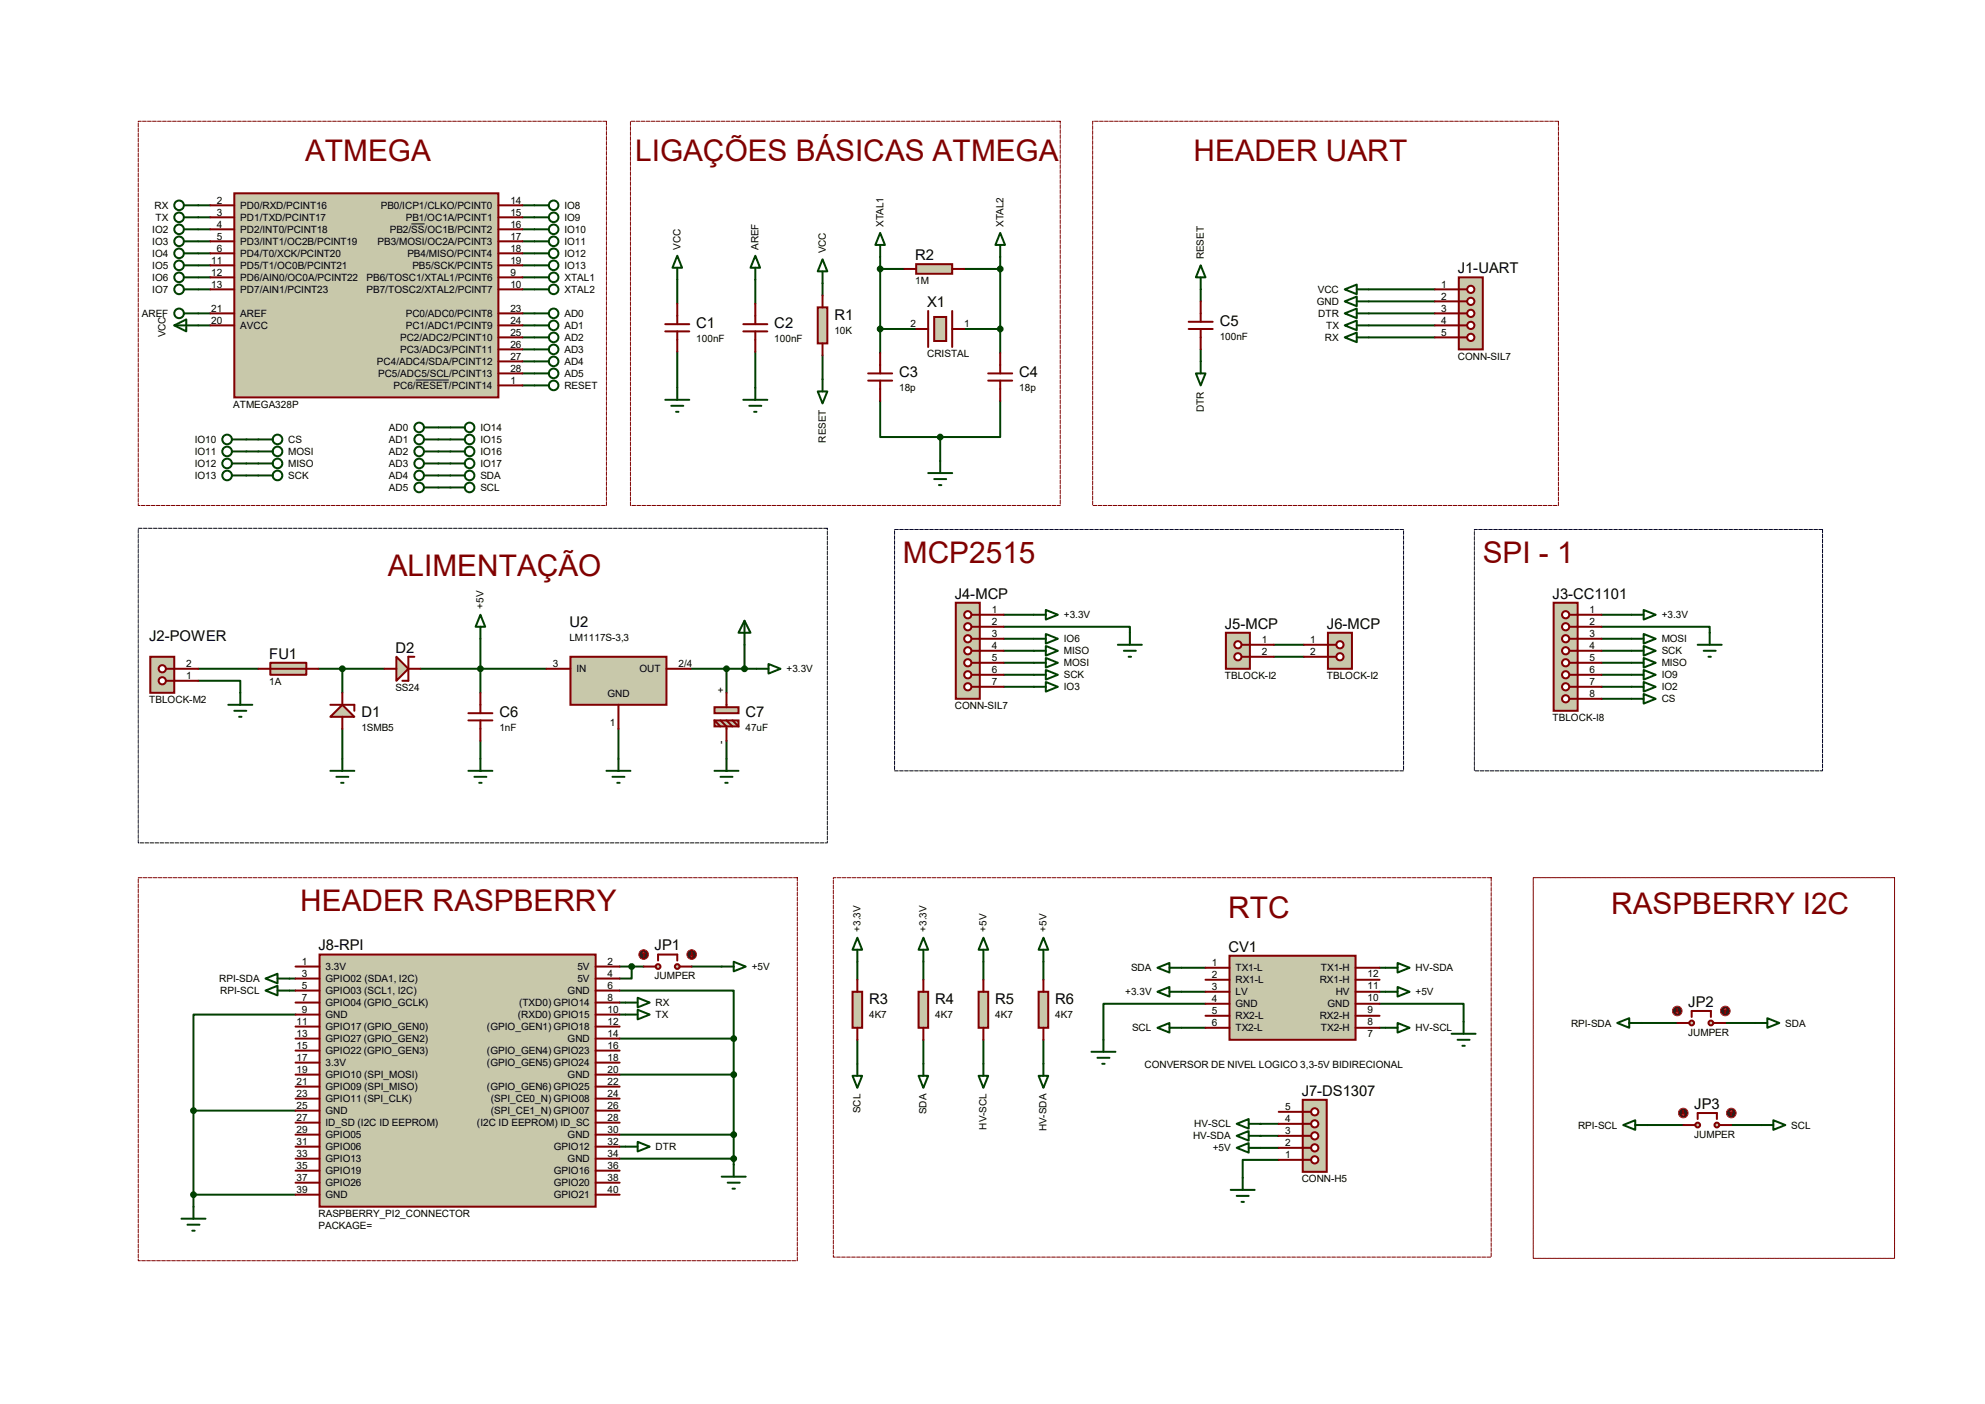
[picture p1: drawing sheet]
<svg xmlns="http://www.w3.org/2000/svg" width="420mm" height="297mm" viewBox="0 0 420 297" stroke-linecap="round" stroke-linejoin="round" font-family="sans-serif">
<g fill="none" stroke="#004000" stroke-width=".42">
<path d="M42 58.7h2.5M42 56.1h2.5M42 53.6h2.5M42 51.1h2.5M42 48.5h2.5M42 43.4h2.5M42 46h2.5M110.5 58.7h2.6M110.5 56.1h2.6M110.5 53.6h2.6M110.5 51.1h2.6M110.5 48.5h2.6"/>
<path d="M110.5 43.4h2.6M110.5 46h2.6M143.3 59.2v5.1M159.8 59.2v5.1M174 59.9v2.6M186.2 54.4v20.3M186.2 56.9h5.1M204 56.9h7.6M211.6 54.4v20.3M42 61.2h2.5M42 68.8h2.5M42 66.3h2.5"/>
<path d="M110.5 61.2h2.6M110.5 68.8h2.6M110.5 71.4h2.6M110.5 66.3h2.6M110.5 73.9h2.6M110.5 76.5h2.6M110.5 79h2.6M143.3 74.4v7.6M159.8 74.4v7.6M174 75.2v5.1M186.2 69.6h7.6M204 69.6h7.6"/>
<path d="M254 61.2v2.6M254 73.9v2.6M289.6 61.2h14M289.6 63.8h14M289.6 68.8h14M289.6 71.4h14M289.6 66.3h14M52.1 93h2.6M52.1 95.5h2.6M52.1 98h2.6M92.8 93h2.5M92.8 95.5h2.5"/>
<path d="M92.8 98h2.5M92.8 90.4h2.5M110.5 81.5h2.6M186.2 84.8v7.7h12.7M198.9 92.5v5M211.6 84.8v7.7h-12.7M52.1 100.6h2.6M92.8 100.6h2.5M92.8 103.1h2.5M101.6 135.1v11.5M157.5 136.4v5.1M212.4 132.6h26.7v1.3"/>
<path d="M212.4 130h6.3M212.4 135.1h6.3M212.4 137.7h6.3M269.5 136.4h6.4M269.5 138.9h6.4M338.9 132.6h22.8v1.3M338.9 130h6.3M338.9 135.1h6.3M338.9 137.7h6.3M42 144h8.8v2.6M42 141.5h12.7M67.4 141.5h13.9"/>
<path d="M72.4 141.5v5.1M72.4 154.2v6.3M88.9 141.5h26.7M101.6 156.7v3.8M130.9 154.2v6.3M146.1 141.5h14M153.7 141.5v5.1M153.7 156.7v3.8M212.4 140.2h6.3M212.4 142.7h6.3M212.4 145.3h6.3M338.9 140.2h6.3"/>
<path d="M338.9 142.7h6.3M338.9 145.3h6.3M338.9 147.8h6.3M61.3 207h1.2M61.3 209.5h1.2M62.5 214.6h-21.6v20.3M131.1 209.5h24.1v10.2M131.1 204.5h5.1M131.1 219.7h24.1M131.1 212.1h1.3M131.1 214.6h1.3M133.6 204.5v2.5h-2.5"/>
<path d="M146.3 204.5h6.4M155.2 219.7v26.7M181.4 203.5v3.8M181.4 220v5M195.4 203.5v3.8M195.4 220v5M208.1 203.5v3.8M208.1 220v5M220.8 203.5v3.8M220.8 220v5M250 209.8h5.1M250 204.7h5.1"/>
<path d="M250 217.4h5.1M255.1 212.3h-21.6v7.7M291.9 212.3h17.8v3.9M291.9 209.8h1.3M291.9 204.7h1.3M291.9 217.4h1.3M347.3 216.4h7.6M365 216.4h6.4M40.9 234.9v20.4M40.9 234.9h21.6M131.1 227.3h24.1M266.7 237.7h3.9"/>
<path d="M348.5 238h7.7M366.3 238h6.4M40.9 252.7h21.6M131.1 245.1h24.1M131.1 242.6h1.3M131.1 240h24.1M266.7 242.8h3.9M266.7 240.3h3.9M270.6 245.4h-7.7v3.8"/>
</g>
<path d="M67.6 201.9h58.4v53.4h-58.4z" fill="#c8c8aa" stroke="#800000" stroke-width=".42"/>
<g fill="none" stroke="#800000" stroke-width=".42">
<path d="M62.5 204.5h5.1M62.5 207h5.1M62.5 209.5h5.1M62.5 212.1h5.1M62.5 214.6h5.1M62.5 217.2h5.1M62.5 219.7h5.1M126 204.5h5.1M126 207h5.1M126 209.5h5.1M126 212.1h5.1M126 214.6h5.1"/>
<path d="M126 217.2h5.1M126 219.7h5.1M62.5 222.2h5.1M62.5 224.8h5.1M62.5 227.3h5.1M62.5 229.9h5.1M62.5 232.4h5.1M62.5 234.9h5.1M62.5 237.5h5.1M126 222.2h5.1M126 224.8h5.1M126 227.3h5.1"/>
<path d="M126 229.9h5.1M126 232.4h5.1M126 234.9h5.1M126 237.5h5.1M62.5 240h5.1M62.5 242.6h5.1M62.5 245.1h5.1M62.5 247.6h5.1M62.5 250.2h5.1M62.5 252.7h5.1M126 240h5.1M126 242.6h5.1"/>
<path d="M126 245.1h5.1M126 247.6h5.1M126 250.2h5.1M126 252.7h5.1"/>
</g>
<path d="M312 112h73.6v51.1h-73.6z" fill="none" stroke="#000040" stroke-width=".21" stroke-dasharray=".8 .3"/>
<path d="M328.7 127.5h5.1v22.9h-5.1z" fill="#c8c8aa" stroke="#800000" stroke-width=".42"/>
<path d="M332 130h1.8" fill="none" stroke="#800000" stroke-width=".42"/>
<circle cx="331.3" cy="130" r=".76" fill="#fff" stroke="#800000" stroke-width=".42"/>
<path d="M332 132.6h1.8" fill="none" stroke="#800000" stroke-width=".42"/>
<circle cx="331.3" cy="132.6" r=".76" fill="#fff" stroke="#800000" stroke-width=".42"/>
<path d="M332 135.1h1.8" fill="none" stroke="#800000" stroke-width=".42"/>
<circle cx="331.3" cy="135.1" r=".76" fill="#fff" stroke="#800000" stroke-width=".42"/>
<path d="M332 137.7h1.8" fill="none" stroke="#800000" stroke-width=".42"/>
<circle cx="331.3" cy="137.7" r=".76" fill="#fff" stroke="#800000" stroke-width=".42"/>
<path d="M332 140.2h1.8" fill="none" stroke="#800000" stroke-width=".42"/>
<circle cx="331.3" cy="140.2" r=".76" fill="#fff" stroke="#800000" stroke-width=".42"/>
<path d="M332 142.7h1.8" fill="none" stroke="#800000" stroke-width=".42"/>
<circle cx="331.3" cy="142.7" r=".76" fill="#fff" stroke="#800000" stroke-width=".42"/>
<path d="M332 145.3h1.8" fill="none" stroke="#800000" stroke-width=".42"/>
<circle cx="331.3" cy="145.3" r=".76" fill="#fff" stroke="#800000" stroke-width=".42"/>
<path d="M332 147.8h1.8" fill="none" stroke="#800000" stroke-width=".42"/>
<circle cx="331.3" cy="147.8" r=".76" fill="#fff" stroke="#800000" stroke-width=".42"/>
<path d="M333.8 130h5.1M333.8 132.6h5.1M333.8 135.1h5.1M333.8 137.7h5.1M333.8 140.2h5.1M333.8 142.7h5.1M333.8 145.3h5.1M333.8 147.8h5.1" fill="none" stroke="#800000" stroke-width=".42"/>
<g fill="none" stroke="#004000" stroke-width=".42">
<path d="M345.2 130h2.6M345.2 135.1h2.6M345.2 137.7h2.6M347.8 129l2.5 1-2.5 1.1zM347.8 134.1l2.5 1-2.5 1zM347.8 136.7l2.5 1-2.5 1zM347.8 139.2l2.5 1-2.5 1zM359.2 136.4h5.1M360.5 137.7h2.5M361.5 138.9h.5M361.7 133.9v2.5M345.2 140.2h2.6"/>
<path d="M345.2 142.7h2.6M345.2 145.3h2.6M345.2 147.8h2.6M347.8 141.7l2.5 1-2.5 1.1zM347.8 144.3l2.5 1-2.5 1zM347.8 146.8l2.5 1-2.5 1z"/>
</g>
<path d="M231.2 25.7h98.5v81.2h-98.5z" fill="none" stroke="#800000" stroke-width=".21" stroke-dasharray=".8 .3"/>
<path d="M308.7 58.7h5v15.2h-5z" fill="#c8c8aa" stroke="#800000" stroke-width=".42"/>
<path d="M308.7 61.2h1.7" fill="none" stroke="#800000" stroke-width=".42"/>
<circle cx="311.2" cy="61.2" r=".76" fill="#fff" stroke="#800000" stroke-width=".42"/>
<path d="M308.7 63.8h1.7" fill="none" stroke="#800000" stroke-width=".42"/>
<circle cx="311.2" cy="63.8" r=".76" fill="#fff" stroke="#800000" stroke-width=".42"/>
<path d="M308.7 66.3h1.7" fill="none" stroke="#800000" stroke-width=".42"/>
<circle cx="311.2" cy="66.3" r=".76" fill="#fff" stroke="#800000" stroke-width=".42"/>
<path d="M308.7 68.8h1.7" fill="none" stroke="#800000" stroke-width=".42"/>
<circle cx="311.2" cy="68.8" r=".76" fill="#fff" stroke="#800000" stroke-width=".42"/>
<path d="M308.7 71.4h1.7" fill="none" stroke="#800000" stroke-width=".42"/>
<circle cx="311.2" cy="71.4" r=".76" fill="#fff" stroke="#800000" stroke-width=".42"/>
<path d="M251.5 69.6h5.1M251.5 68.1h5.1M254 63.8v4.3M254 69.6v4.3M303.6 61.2h5.1M303.6 63.8h5.1M303.6 66.3h5.1M303.6 68.8h5.1M303.6 71.4h5.1" fill="none" stroke="#800000" stroke-width=".42"/>
<path d="M254 56.1l1.1 2.6h-2.1zM254 58.7v2.5M284.5 61.2l2.6-1v2zM284.5 63.8l2.6-1.1v2.1zM284.5 68.8l2.6-1v2zM284.5 71.4l2.6-1v2zM287.1 61.2h2.5M287.1 63.8h2.5M287.1 68.8h2.5M287.1 71.4h2.5" fill="none" stroke="#004000" stroke-width=".42"/>
<path d="M49.6 40.9h55.9v43.2h-55.9z" fill="#c8c8aa" stroke="#800000" stroke-width=".42"/>
<g fill="none" stroke="#800000" stroke-width=".42">
<path d="M44.5 43.4h5.1M44.5 46h5.1M44.5 51.1h5.1M44.5 48.5h5.1M44.5 58.7h5.1M44.5 56.1h5.1M44.5 53.6h5.1M105.5 43.4h5M105.5 46h5M105.5 51.1h5M105.5 48.5h5M105.5 58.7h5"/>
<path d="M105.5 56.1h5M105.5 53.6h5M44.5 61.2h5.1M44.5 68.8h5.1M44.5 66.3h5.1M105.5 61.2h5M105.5 79h5M105.5 76.5h5M105.5 73.9h5M105.5 71.4h5M105.5 68.8h5M105.5 66.3h5"/>
<path d="M105.5 81.5h5"/>
</g>
<path d="M87 47.4h2.8M88 80.4h7" fill="none" stroke="#000" stroke-width=".21"/>
<g fill="none" stroke="#004000" stroke-width=".42">
<path d="M38.9 58.7h3.1M38.9 56.1h3.1M38.9 53.6h3.1M38.9 51.1h3.1M38.9 48.5h3.1M113.1 56.1h3M113.1 53.6h3M113.1 51.1h3M113.1 48.5h3M113.1 43.4h3M113.1 46h3M36.9 68.8l2.5-1.2v2.5z"/>
<path d="M36.9 68.8h5.1M38.9 61.2h3.1M38.9 66.3h3.1M113.1 66.3h3M113.1 68.8h3M113.1 71.4h3M113.1 73.9h3M113.1 76.5h3M113.1 79h3M49.1 93h3M49.1 95.5h3M49.1 98h3"/>
<path d="M54.7 93h3M54.7 95.5h3M54.7 98h3M89.7 93h3.1M89.7 95.5h3.1M89.7 98h3.1M89.7 90.4h3.1M95.3 93h3M95.3 95.5h3M95.3 98h3M95.3 90.4h3M113.1 81.5h3"/>
<path d="M49.1 100.6h3M54.7 100.6h3M89.7 100.6h3.1M89.7 103.1h3.1M95.3 100.6h3M95.3 103.1h3"/>
<circle cx="37.9" cy="51.1" r="1.02"/>
<circle cx="37.9" cy="56.1" r="1.02"/>
<circle cx="37.9" cy="58.7" r="1.02"/>
<circle cx="37.9" cy="53.6" r="1.02"/>
<circle cx="37.9" cy="48.5" r="1.02"/>
<circle cx="117.1" cy="51.1" r="1.02"/>
<circle cx="117.1" cy="46" r="1.02"/>
<circle cx="117.1" cy="48.5" r="1.02"/>
<circle cx="117.1" cy="43.4" r="1.02"/>
<circle cx="117.1" cy="53.6" r="1.02"/>
<circle cx="117.1" cy="56.1" r="1.02"/>
<circle cx="37.9" cy="61.2" r="1.02"/>
<circle cx="37.9" cy="66.3" r="1.02"/>
<circle cx="117.1" cy="73.9" r="1.02"/>
<circle cx="117.1" cy="68.8" r="1.02"/>
<circle cx="117.1" cy="71.4" r="1.02"/>
<circle cx="117.1" cy="66.3" r="1.02"/>
<circle cx="117.1" cy="79" r="1.02"/>
<circle cx="117.1" cy="76.5" r="1.02"/>
<circle cx="48" cy="93" r="1.02"/>
<circle cx="48" cy="98" r="1.02"/>
<circle cx="48" cy="95.5" r="1.02"/>
<circle cx="58.7" cy="95.5" r="1.02"/>
<circle cx="58.7" cy="93" r="1.02"/>
<circle cx="58.7" cy="98" r="1.02"/>
<circle cx="88.7" cy="90.4" r="1.02"/>
<circle cx="88.7" cy="93" r="1.02"/>
<circle cx="88.7" cy="98" r="1.02"/>
<circle cx="88.7" cy="95.5" r="1.02"/>
<circle cx="99.4" cy="90.4" r="1.02"/>
<circle cx="99.4" cy="98" r="1.02"/>
<circle cx="99.4" cy="95.5" r="1.02"/>
<circle cx="99.4" cy="93" r="1.02"/>
<circle cx="117.1" cy="81.5" r="1.02"/>
<circle cx="48" cy="100.6" r="1.02"/>
<circle cx="58.7" cy="100.6" r="1.02"/>
<circle cx="88.7" cy="103.1" r="1.02"/>
<circle cx="88.7" cy="100.6" r="1.02"/>
<circle cx="99.4" cy="100.6" r="1.02"/>
<circle cx="99.4" cy="103.1" r="1.02"/>
</g>
<path d="M29.3 25.7h99v81.2h-99z" fill="none" stroke="#800000" stroke-width=".21" stroke-dasharray=".8 .3"/>
<path d="M173 65h2v7.6h-2z" fill="#c8c8aa" stroke="#800000" stroke-width=".42"/>
<g fill="none" stroke="#800000" stroke-width=".42">
<path d="M140.8 68.6h5M140.8 70.1h5M143.3 64.3v4.3M143.3 70.1v4.3M174 62.5v2.5M174 72.6v2.6M183.7 79h5.1M186.2 74.7v4.3M196.4 65.8v7.6M201.5 65.8v7.6M209.1 79h5.1M211.6 74.7v4.3"/>
<path d="M183.7 80.5h5.1M186.2 80.5v4.3M209.1 80.5h5.1M211.6 80.5v4.3"/>
</g>
<path d="M143.3 54.1l1 2.5h-2zM143.3 56.6v2.6M174 54.9l1 2.5h-2zM174 57.4v2.5M140.8 84.6h5M142 85.9h2.6M143 87.1h.6M143.3 82v2.6M173 82.8h2l-1 2.5zM174 80.3v2.5" fill="none" stroke="#004000" stroke-width=".42"/>
<path d="M197.7 67.1h2.5v5h-2.5z" fill="#c8c8aa" stroke="#800000" stroke-width=".42"/>
<path d="M193.8 69.6h2.6M201.5 69.6h2.5" fill="none" stroke="#800000" stroke-width=".42"/>
<path d="M186.2 49.3l1 2.5h-2zM186.2 51.8v2.6M211.6 49.3l1 2.5h-2zM211.6 51.8v2.6M198.9 97.5v2.6M196.4 100.1h5.1M197.7 101.3h2.5M198.7 102.6h.5" fill="none" stroke="#004000" stroke-width=".42"/>
<g fill="#004000" stroke="#004000" stroke-width=".42">
<circle cx="198.9" cy="92.5" r=".51"/>
<circle cx="211.6" cy="69.6" r=".51"/>
<circle cx="186.2" cy="69.6" r=".51"/>
</g>
<path d="M193.8 55.9h7.7v2h-7.7z" fill="#c8c8aa" stroke="#800000" stroke-width=".42"/>
<path d="M191.3 56.9h2.5M201.5 56.9h2.5M157.3 68.6h5M157.3 70.1h5M159.8 64.3v4.3M159.8 70.1v4.3M139.2 203.2v-1.3h4.1v1.3" fill="none" stroke="#800000" stroke-width=".42"/>
<g fill="#004000" stroke="#004000" stroke-width=".42">
<circle cx="186.2" cy="56.9" r=".51"/>
<circle cx="211.6" cy="56.9" r=".51"/>
</g>
<g fill="none" stroke="#004000" stroke-width=".42">
<path d="M38.9 43.4h3.1M38.9 46h3.1M113.1 58.7h3M159.8 54.1l1 2.5h-2zM159.8 56.6v2.6M113.1 61.2h3M157.3 84.6h5M158.5 85.9h2.6M159.6 87.1h.5M159.8 82v2.6"/>
<circle cx="37.9" cy="43.4" r="1.02"/>
<circle cx="37.9" cy="46" r="1.02"/>
<circle cx="117.1" cy="58.7" r="1.02"/>
<circle cx="117.1" cy="61.2" r="1.02"/>
</g>
<path d="M133.4 25.7h90.9v81.2h-90.9zM29.3 185.7h139.4v81h-139.4z" fill="none" stroke="#800000" stroke-width=".21" stroke-dasharray=".8 .3"/>
<g fill="#c8c8aa" stroke="#800000" stroke-width=".42">
<circle cx="139.2" cy="204.5" r=".51"/>
<circle cx="143.3" cy="204.5" r=".51"/>
</g>
<path d="M136.2 204.5h2.5M143.8 204.5h2.5" fill="none" stroke="#800000" stroke-width=".42"/>
<circle cx="136.2" cy="201.9" r="1.02" fill="#400000" stroke="#f00" stroke-width=".21"/>
<path d="M136.2 201.4l-.3 .3M136.2 201.4l.2 .3M136.2 201.4v1" fill="none" stroke="#f00" stroke-width=".21"/>
<circle cx="146.3" cy="201.9" r="1.02" fill="#400000" stroke="#f00" stroke-width=".21"/>
<path d="M146.1 202.2l.2 .2M146.3 201.4v1M146.6 202.2l-.3 .2" fill="none" stroke="#f00" stroke-width=".21"/>
<circle cx="133.6" cy="204.5" r=".51" fill="#004000" stroke="#004000" stroke-width=".42"/>
<path d="M152.7 204.5h2.5M155.2 203.5l2.6 1-2.6 1z" fill="none" stroke="#004000" stroke-width=".42"/>
<path d="M275.6 232.7h5.1v15.2h-5.1z" fill="#c8c8aa" stroke="#800000" stroke-width=".42"/>
<path d="M275.6 245.4h1.8" fill="none" stroke="#800000" stroke-width=".42"/>
<circle cx="278.2" cy="242.8" r=".76" fill="#fff" stroke="#800000" stroke-width=".42"/>
<path d="M275.6 242.8h1.8" fill="none" stroke="#800000" stroke-width=".42"/>
<circle cx="278.2" cy="240.3" r=".76" fill="#fff" stroke="#800000" stroke-width=".42"/>
<path d="M275.6 240.3h1.8" fill="none" stroke="#800000" stroke-width=".42"/>
<circle cx="278.2" cy="237.7" r=".76" fill="#fff" stroke="#800000" stroke-width=".42"/>
<path d="M275.6 237.7h1.8" fill="none" stroke="#800000" stroke-width=".42"/>
<circle cx="278.2" cy="235.2" r=".76" fill="#fff" stroke="#800000" stroke-width=".42"/>
<path d="M275.6 235.2h1.8" fill="none" stroke="#800000" stroke-width=".42"/>
<circle cx="278.2" cy="245.4" r=".76" fill="#fff" stroke="#800000" stroke-width=".42"/>
<path d="M270.6 237.7h5M270.6 235.2h5M270.6 245.4h5M270.6 242.8h5M270.6 240.3h5" fill="none" stroke="#800000" stroke-width=".42"/>
<path d="M260.4 251.7h5.1M261.7 242.8l2.5-1v2zM261.7 253h2.5M262.7 254.3h.5M262.9 249.2v2.5M264.2 242.8h2.5" fill="none" stroke="#004000" stroke-width=".42"/>
<path d="M260.1 202.2h26.7v17.8h-26.7z" fill="#c8c8aa" stroke="#800000" stroke-width=".42"/>
<path d="M255.1 204.7h5M255.1 207.3h5M255.1 209.8h5M255.1 212.3h5M255.1 214.9h5M255.1 217.4h5M286.8 204.7h5.1M286.8 207.3h5.1M286.8 209.8h5.1M286.8 212.3h5.1M286.8 214.9h5.1M286.8 217.4h5.1" fill="none" stroke="#800000" stroke-width=".42"/>
<g fill="none" stroke="#004000" stroke-width=".42">
<path d="M253 79h2.1l-1.1 2.5zM254 76.5v2.5M284.5 66.3l2.6-1v2zM287.1 66.3h2.5M233.5 220v2.5M244.9 204.7l2.5-1v2zM244.9 217.4l2.5-1v2zM244.9 209.8l2.5-1v2zM247.4 209.8h2.6M247.4 204.7h2.6M247.4 217.4h2.6M293.2 209.8h2.5"/>
<path d="M293.2 204.7h2.5M293.2 217.4h2.5M295.7 208.8l2.5 1-2.5 1zM295.7 203.7l2.5 1-2.5 1zM295.7 216.4l2.5 1-2.5 1zM307.1 218.7h5.1M308.4 220h2.5M309.7 216.2v2.5M230.9 222.5h5.1M232.2 223.8h2.5M233.2 225h.5M261.7 237.7l2.5-1v2.1z"/>
<path d="M264.2 237.7h2.5M309.4 221.2h.5M38.4 257.8h5.1M39.7 259.1h2.5M40.9 255.3v2.5M132.4 242.6h2.5M134.9 241.6l2.6 1-2.6 1zM152.7 248.9h5.1M154 250.2h2.5M155 251.5h.5M155.2 246.4v2.5M261.7 240.3l2.5-1v2z"/>
<path d="M264.2 240.3h2.5M40.7 260.3h.5"/>
</g>
<path d="M176.3 185.7h139.2v80.2h-139.2z" fill="none" stroke="#800000" stroke-width=".21" stroke-dasharray=".8 .3"/>
<g fill="#004000" stroke="#004000" stroke-width=".42">
<circle cx="155.2" cy="227.3" r=".51"/>
<circle cx="155.2" cy="245.1" r=".51"/>
<circle cx="155.2" cy="219.7" r=".51"/>
<circle cx="40.9" cy="252.7" r=".51"/>
</g>
<path d="M180.4 209.8h2v7.6h-2z" fill="#c8c8aa" stroke="#800000" stroke-width=".42"/>
<path d="M181.4 207.3v2.5M181.4 217.4v2.6" fill="none" stroke="#800000" stroke-width=".42"/>
<path d="M194.4 209.8h2v7.6h-2z" fill="#c8c8aa" stroke="#800000" stroke-width=".42"/>
<path d="M195.4 207.3v2.5M195.4 217.4v2.6" fill="none" stroke="#800000" stroke-width=".42"/>
<path d="M207.1 209.8h2v7.6h-2z" fill="#c8c8aa" stroke="#800000" stroke-width=".42"/>
<path d="M208.1 207.3v2.5M208.1 217.4v2.6" fill="none" stroke="#800000" stroke-width=".42"/>
<path d="M219.8 209.8h2v7.6h-2z" fill="#c8c8aa" stroke="#800000" stroke-width=".42"/>
<path d="M220.8 207.3v2.5M220.8 217.4v2.6M357.9 215.1v-1.2h4.1v1.2" fill="none" stroke="#800000" stroke-width=".42"/>
<g fill="none" stroke="#004000" stroke-width=".42">
<path d="M181.4 198.4l1 2.5h-2zM195.4 198.4l1 2.5h-2zM208.1 198.4l1 2.5h-2zM220.8 198.4l1 2.5h-2zM181.4 200.9v2.6M195.4 200.9v2.6M208.1 200.9v2.6M220.8 200.9v2.6M180.4 227.6h2l-1 2.5zM181.4 225v2.6M194.4 227.6h2l-1 2.5zM195.4 225v2.6"/>
<path d="M207.1 227.6h2l-1 2.5zM208.1 225v2.6M219.8 227.6h2l-1 2.5zM220.8 225v2.6"/>
</g>
<g fill="#c8c8aa" stroke="#800000" stroke-width=".42">
<circle cx="362" cy="216.4" r=".51"/>
<circle cx="357.9" cy="216.4" r=".51"/>
</g>
<path d="M354.9 216.4h2.5M362.5 216.4h2.5" fill="none" stroke="#800000" stroke-width=".42"/>
<circle cx="365" cy="213.9" r="1.02" fill="#400000" stroke="#f00" stroke-width=".21"/>
<path d="M365 213.4l.3 .2M365 213.4l-.2 .2M365 213.4v1" fill="none" stroke="#f00" stroke-width=".21"/>
<circle cx="354.9" cy="213.9" r="1.02" fill="#400000" stroke="#f00" stroke-width=".21"/>
<path d="M354.6 214.1l.3 .3M354.9 213.4v1M355.1 214.1l-.2 .3" fill="none" stroke="#f00" stroke-width=".21"/>
<path d="M359.2 236.7v-1.2h4.1v1.2" fill="none" stroke="#800000" stroke-width=".42"/>
<g fill="#c8c8aa" stroke="#800000" stroke-width=".42">
<circle cx="363.3" cy="238" r=".51"/>
<circle cx="359.2" cy="238" r=".51"/>
</g>
<path d="M356.2 238h2.5M363.8 238h2.5" fill="none" stroke="#800000" stroke-width=".42"/>
<circle cx="366.3" cy="235.5" r="1.02" fill="#400000" stroke="#f00" stroke-width=".21"/>
<path d="M366.3 234.9l.3 .3M366.3 234.9l-.2 .3M366.3 234.9v1.1" fill="none" stroke="#f00" stroke-width=".21"/>
<circle cx="356.1" cy="235.5" r="1.02" fill="#400000" stroke="#f00" stroke-width=".21"/>
<path d="M355.9 235.7l.3 .3M356.2 234.9v1.1M356.4 235.7l-.2 .3" fill="none" stroke="#f00" stroke-width=".21"/>
<g fill="none" stroke="#004000" stroke-width=".42">
<path d="M48.3 149.1h5.1M49.6 150.4h2.5M50.6 151.6h.5M50.8 146.6v2.5M56.2 207l2.5-1v2zM56.2 209.5l2.5-1v2.1zM58.7 207h2.6M58.7 209.5h2.6M132.4 212.1h2.5M132.4 214.6h2.5M134.9 211.1l2.6 1-2.6 1zM134.9 213.6l2.6 1-2.6 1z"/>
<path d="M342.2 216.4l2.5-1v2zM344.7 216.4h2.6M371.4 216.4h2.5M373.9 215.4l2.6 1-2.6 1zM343.5 238l2.5-1v2zM346 238h2.5M372.7 238h2.5M375.2 237l2.5 1-2.5 1z"/>
</g>
<path d="M324.4 185.7h76.5v80.5h-76.5z" fill="none" stroke="#800000" stroke-width=".21"/>
<path d="M29.3 111.8h145.7v66.5h-145.7z" fill="none" stroke="#000040" stroke-width=".21" stroke-dasharray=".8 .3"/>
<path d="M31.8 138.9h5.1v7.7h-5.1z" fill="#c8c8aa" stroke="#800000" stroke-width=".42"/>
<path d="M35.1 144h1.8" fill="none" stroke="#800000" stroke-width=".42"/>
<circle cx="34.3" cy="144" r=".76" fill="#fff" stroke="#800000" stroke-width=".42"/>
<path d="M35.1 141.5h1.8" fill="none" stroke="#800000" stroke-width=".42"/>
<circle cx="34.3" cy="141.5" r=".76" fill="#fff" stroke="#800000" stroke-width=".42"/>
<path d="M36.9 144h5.1M36.9 141.5h5.1" fill="none" stroke="#800000" stroke-width=".42"/>
<path d="M101.6 130l1.1 2.6h-2.1zM101.6 132.6v2.5M157.5 131.3l1.3 2.6h-2.5zM157.5 131.3v5.1M160.1 141.5h2.5M162.6 140.5l2.5 1-2.5 1z" fill="none" stroke="#004000" stroke-width=".42"/>
<circle cx="157.5" cy="141.5" r=".51" fill="#004000" stroke="#004000" stroke-width=".42"/>
<path d="M120.7 138.9h20.3v10.2h-20.3z" fill="#c8c8aa" stroke="#800000" stroke-width=".42"/>
<path d="M99.1 152.4h5.1M99.1 150.9h5.1M101.6 146.6v4.3M101.6 152.4v4.3M115.6 141.5h5.1M130.9 149.1v5.1M141 141.5h5.1" fill="none" stroke="#800000" stroke-width=".42"/>
<circle cx="72.4" cy="141.5" r=".51" fill="#004000" stroke="#004000" stroke-width=".42"/>
<path d="M128.3 163.1h5.1M129.6 164.3h2.5M130.6 165.6h.5M130.9 160.5v2.6" fill="none" stroke="#004000" stroke-width=".42"/>
<g fill="#c8c8aa" stroke="#800000" stroke-width=".42">
<path d="M151.2 149.6h5.1v1.3h-5.1z"/>
<path d="M151.2 152.4h5.1v1.3h-5.1z"/>
</g>
<path d="M151.2 152.4l1.2 1.3M152.4 152.4l1.3 1.3v3M153.7 146.6v3M153.7 152.4l1.3 1.3M155 152.4l1.3 1.3" fill="none" stroke="#800000" stroke-width=".42"/>
<path d="M99.1 163.1h5.1M100.4 164.3h2.5M101.4 165.6h.5M101.6 160.5v2.6M151.2 163.1h5.1M152.4 164.3h2.6M153.5 165.6h.5M153.7 160.5v2.6" fill="none" stroke="#004000" stroke-width=".42"/>
<circle cx="153.7" cy="141.5" r=".51" fill="#004000" stroke="#004000" stroke-width=".42"/>
<path d="M69.9 151.6l2.5-2.5 2.6 2.5z" fill="#c8c8aa" stroke="#800000" stroke-width=".42"/>
<path d="M69.9 149.1h5.1v1.3M72.4 146.6v2.5M72.4 151.6v2.6" fill="none" stroke="#800000" stroke-width=".42"/>
<path d="M69.9 163.1h5.1M71.2 164.3h2.5M72.2 165.6h.5M72.4 160.5v2.6" fill="none" stroke="#004000" stroke-width=".42"/>
<path d="M57.2 140.2h7.6v2.5h-7.6z" fill="#c8c8aa" stroke="#800000" stroke-width=".42"/>
<path d="M54.7 141.5h12.7" fill="none" stroke="#800000" stroke-width=".42"/>
<path d="M83.9 138.9l2.5 2.6-2.5 2.5z" fill="#c8c8aa" stroke="#800000" stroke-width=".42"/>
<path d="M87.7 138.9h-1.3v5.1h-1.3M81.3 141.5h2.6M86.4 141.5h2.5" fill="none" stroke="#800000" stroke-width=".42"/>
<g fill="#004000" stroke="#004000" stroke-width=".42">
<circle cx="40.9" cy="235" r=".51"/>
<circle cx="155.2" cy="240" r=".51"/>
</g>
<path d="M189.3 112h107.7v51.1h-107.7z" fill="none" stroke="#000040" stroke-width=".21" stroke-dasharray=".8 .3"/>
<g fill="none" stroke="#004000" stroke-width=".42">
<path d="M218.7 130h2.6M218.7 137.7h2.6M218.7 135.1h2.6M221.3 129l2.5 1-2.5 1.1zM221.3 139.2l2.5 1-2.5 1zM221.3 136.7l2.5 1-2.5 1zM221.3 134.1l2.5 1-2.5 1zM236.5 136.4h5.1M237.8 137.7h2.5M238.8 138.9h.5M239.1 133.9v2.5M218.7 140.2h2.6"/>
<path d="M218.7 142.7h2.6M218.7 145.3h2.6M221.3 141.7l2.5 1-2.5 1.1zM221.3 144.3l2.5 1-2.5 1z"/>
</g>
<path d="M202.2 127.5h5.1v20.3h-5.1z" fill="#c8c8aa" stroke="#800000" stroke-width=".42"/>
<path d="M205.5 130h1.8" fill="none" stroke="#800000" stroke-width=".42"/>
<circle cx="204.8" cy="130" r=".76" fill="#fff" stroke="#800000" stroke-width=".42"/>
<path d="M205.5 132.6h1.8" fill="none" stroke="#800000" stroke-width=".42"/>
<circle cx="204.8" cy="132.6" r=".76" fill="#fff" stroke="#800000" stroke-width=".42"/>
<path d="M205.5 135.1h1.8" fill="none" stroke="#800000" stroke-width=".42"/>
<circle cx="204.8" cy="135.1" r=".76" fill="#fff" stroke="#800000" stroke-width=".42"/>
<path d="M205.5 137.7h1.8" fill="none" stroke="#800000" stroke-width=".42"/>
<circle cx="204.8" cy="137.7" r=".76" fill="#fff" stroke="#800000" stroke-width=".42"/>
<path d="M205.5 140.2h1.8" fill="none" stroke="#800000" stroke-width=".42"/>
<circle cx="204.8" cy="140.2" r=".76" fill="#fff" stroke="#800000" stroke-width=".42"/>
<path d="M205.5 142.7h1.8" fill="none" stroke="#800000" stroke-width=".42"/>
<circle cx="204.8" cy="142.7" r=".76" fill="#fff" stroke="#800000" stroke-width=".42"/>
<path d="M205.5 145.3h1.8" fill="none" stroke="#800000" stroke-width=".42"/>
<circle cx="204.8" cy="145.3" r=".76" fill="#fff" stroke="#800000" stroke-width=".42"/>
<path d="M207.3 130h5.1M207.3 132.6h5.1M207.3 135.1h5.1M207.3 137.7h5.1M207.3 140.2h5.1M207.3 142.7h5.1M207.3 145.3h5.1" fill="none" stroke="#800000" stroke-width=".42"/>
<path d="M259.4 133.9h5.1v7.6h-5.1z" fill="#c8c8aa" stroke="#800000" stroke-width=".42"/>
<path d="M262.7 136.4h1.8" fill="none" stroke="#800000" stroke-width=".42"/>
<circle cx="261.9" cy="136.4" r=".76" fill="#fff" stroke="#800000" stroke-width=".42"/>
<path d="M262.7 138.9h1.8" fill="none" stroke="#800000" stroke-width=".42"/>
<circle cx="261.9" cy="138.9" r=".76" fill="#fff" stroke="#800000" stroke-width=".42"/>
<path d="M264.5 136.4h5M264.5 138.9h5" fill="none" stroke="#800000" stroke-width=".42"/>
<path d="M281 133.9h5v7.6h-5z" fill="#c8c8aa" stroke="#800000" stroke-width=".42"/>
<path d="M281 136.4h1.7" fill="none" stroke="#800000" stroke-width=".42"/>
<circle cx="283.5" cy="136.4" r=".76" fill="#fff" stroke="#800000" stroke-width=".42"/>
<path d="M281 138.9h1.7" fill="none" stroke="#800000" stroke-width=".42"/>
<circle cx="283.5" cy="138.9" r=".76" fill="#fff" stroke="#800000" stroke-width=".42"/>
<path d="M275.9 136.4h5.1M275.9 138.9h5.1" fill="none" stroke="#800000" stroke-width=".42"/>
<circle cx="101.6" cy="141.5" r=".51" fill="#004000" stroke="#004000" stroke-width=".42"/>
<g font-size="6.3" fill="#800000">
<text x="64.6" y="34.2">ATMEGA</text>
<text x="134.4" y="34.2">LIGAÇÕES BÁSICAS ATMEGA</text>
<text x="252.5" y="34.2">HEADER UART</text>
<text x="191.1" y="119">MCP2515</text>
<text x="313.7" y="119">SPI - 1</text>
<text x="82.1" y="121.8">ALIMENTAÇÃO</text>
<text x="63.5" y="192.7">HEADER RASPBERRY</text>
<text x="259.9" y="194.2">RTC</text>
<text x="340.9" y="193.4">RASPBERRY I2C</text>
</g>
<g font-size="3.1">
<text x="193.6" y="55">R2</text>
<text x="308.4" y="57.8">J1-UART</text>
<text x="196.2" y="64.9">X1</text>
<text x="147.3" y="69.4">C1</text>
<text x="163.8" y="69.4">C2</text>
<text x="176.5" y="67.6">R1</text>
<text x="258.1" y="68.9">C5</text>
<text x="190.2" y="79.8">C3</text>
<text x="215.6" y="79.8">C4</text>
<text x="202" y="126.6">J4-MCP</text>
<text x="328.5" y="126.6">J3-CC1101</text>
<text x="31.6" y="135.5">J2-POWER</text>
<text x="120.5" y="132.7">U2</text>
<text x="259.2" y="133">J5-MCP</text>
<text x="280.8" y="133">J6-MCP</text>
<text x="57" y="139.3">FU1</text>
<text x="83.7" y="138">D2</text>
<text x="76.5" y="151.7">D1</text>
<text x="105.7" y="151.7">C6</text>
<text x="157.7" y="151.7">C7</text>
<text x="67.4" y="201">J8-RPI</text>
<text x="138.5" y="201">JP1</text>
<text x="259.9" y="201.3">CV1</text>
<text x="183.9" y="212.4">R3</text>
<text x="197.9" y="212.4">R4</text>
<text x="210.6" y="212.4">R5</text>
<text x="223.3" y="212.4">R6</text>
<text x="357.2" y="213">JP2</text>
<text x="275.4" y="231.8">J7-DS1307</text>
<text x="358.5" y="234.6">JP3</text>
</g>
<g font-size="2.1">
<text x="32.7" y="44.2">RX</text>
<text x="32.9" y="46.7">TX</text>
<text x="45.8" y="45.6">3</text>
<text x="45.8" y="43.1">2</text>
<text x="50.8" y="46.7">PD1/TXD/PCINT17</text>
<text x="50.8" y="44.2">PD0/RXD/PCINT16</text>
<text x="80.6" y="44.2">PB0/ICP1/CLKO/PCINT0</text>
<text x="85.9" y="46.7">PB1/OC1A/PCINT1</text>
<text x="108" y="43.1">14</text>
<text x="108" y="45.6">15</text>
<text x="119.4" y="44.2">IO8</text>
<text x="119.4" y="46.7">IO9</text>
<text x="32.2" y="51.8">IO3</text>
<text x="32.2" y="49.3">IO2</text>
<text x="45.8" y="53.2">6</text>
<text x="45.8" y="50.7">5</text>
<text x="45.8" y="48.1">4</text>
<text x="50.8" y="51.8">PD3/INT1/OC2B/PCINT19</text>
<text x="50.8" y="49.3">PD2/INT0/PCINT18</text>
<text x="79.9" y="51.8">PB3/MOSI/OC2A/PCINT3</text>
<text x="82.5" y="49.3">PB2/SS/OC1B/PCINT2</text>
<text x="108" y="50.7">17</text>
<text x="108" y="48.1">16</text>
<text x="108" y="53.2">18</text>
<text x="119.4" y="49.3">IO10</text>
<text x="119.4" y="51.8">IO11</text>
<text x="144" y="52.8" transform="rotate(-90 144 52.8)">VCC</text>
<text x="160.5" y="52.8" transform="rotate(-90 160.5 52.8)">AREF</text>
<text x="174.7" y="53.6" transform="rotate(-90 174.7 53.6)">VCC</text>
<text x="186.9" y="48" transform="rotate(-90 186.9 48)">XTAL1</text>
<text x="212.3" y="48" transform="rotate(-90 212.3 48)">XTAL2</text>
<text x="32.2" y="59.4">IO6</text>
<text x="32.2" y="56.9">IO5</text>
<text x="32.2" y="54.4">IO4</text>
<text x="44.7" y="58.3">12</text>
<text x="44.7" y="55.8">11</text>
<text x="50.8" y="59.4">PD6/AIN0/OC0A/PCINT22</text>
<text x="50.8" y="56.9">PD5/T1/OC0B/PCINT21</text>
<text x="50.8" y="54.4">PD4/T0/XCK/PCINT20</text>
<text x="77.6" y="59.4">PB6/TOSC1/XTAL1/PCINT6</text>
<text x="86.2" y="54.4">PB4/MISO/PCINT4</text>
<text x="87.2" y="56.9">PB5/SCK/PCINT5</text>
<text x="108" y="55.8">19</text>
<text x="108" y="58.3">9</text>
<text x="119.4" y="54.4">IO12</text>
<text x="119.4" y="56.9">IO13</text>
<text x="119.4" y="59.4">XTAL1</text>
<text x="254.7" y="54.9" transform="rotate(-90 254.7 54.9)">RESET</text>
<text x="32.2" y="62">IO7</text>
<text x="44.7" y="65.9">21</text>
<text x="44.7" y="60.8">13</text>
<text x="50.8" y="62">PD7/AIN1/PCINT23</text>
<text x="77.6" y="62">PB7/TOSC2/XTAL2/PCINT7</text>
<text x="108" y="60.8">10</text>
<text x="108" y="65.9">23</text>
<text x="119.4" y="62">XTAL2</text>
<text x="193.6" y="60.1">1M</text>
<text x="278.6" y="64.5">GND</text>
<text x="278.8" y="62">VCC</text>
<text x="304.9" y="60.8">1</text>
<text x="304.9" y="63.4">2</text>
<text x="304.9" y="65.9">3</text>
<text x="30" y="67.1">AREF</text>
<text x="35" y="71.4" transform="rotate(-90 35 71.4)">VCC</text>
<text x="44.7" y="68.5">20</text>
<text x="50.8" y="69.6">AVCC</text>
<text x="50.8" y="67.1">AREF</text>
<text x="85.9" y="69.6">PC1/ADC1/PCINT9</text>
<text x="85.9" y="67.1">PC0/ADC0/PCINT8</text>
<text x="108" y="71">25</text>
<text x="108" y="68.5">24</text>
<text x="119.4" y="67.1">AD0</text>
<text x="119.4" y="69.6">AD1</text>
<text x="176.5" y="70.6">10K</text>
<text x="192.7" y="69.2">2</text>
<text x="204" y="69.2">1</text>
<text x="258.1" y="71.8">100nF</text>
<text x="278.9" y="67.1">DTR</text>
<text x="280.6" y="69.6">TX</text>
<text x="304.9" y="68.5">4</text>
<text x="304.9" y="71">5</text>
<text x="79.8" y="77.2">PC4/ADC4/SDA/PCINT12</text>
<text x="84.7" y="74.7">PC3/ADC3/PCINT11</text>
<text x="84.7" y="72.1">PC2/ADC2/PCINT10</text>
<text x="108" y="76.1">27</text>
<text x="108" y="73.5">26</text>
<text x="119.4" y="72.1">AD2</text>
<text x="119.4" y="74.7">AD3</text>
<text x="119.4" y="77.2">AD4</text>
<text x="147.3" y="72.3">100nF</text>
<text x="163.8" y="72.3">100nF</text>
<text x="196.2" y="75.6">CRISTAL</text>
<text x="280.3" y="72.1">RX</text>
<text x="308.4" y="76.1">CONN-SIL7</text>
<text x="80" y="79.8">PC5/ADC5/SCL/PCINT13</text>
<text x="83.3" y="82.3">PC6/RESET/PCINT14</text>
<text x="108" y="81.2">1</text>
<text x="108" y="78.6">28</text>
<text x="119.4" y="79.8">AD5</text>
<text x="119.4" y="82.3">RESET</text>
<text x="190.2" y="82.8">18p</text>
<text x="215.6" y="82.8">18p</text>
<text x="49.4" y="86.2">ATMEGA328P</text>
<text x="254.7" y="87.1" transform="rotate(-90 254.7 87.1)">DTR</text>
<text x="41.2" y="93.7">IO10</text>
<text x="61" y="93.7">CS</text>
<text x="82.3" y="91.2">AD0</text>
<text x="82.3" y="93.7">AD1</text>
<text x="101.6" y="91.2">IO14</text>
<text x="101.6" y="93.7">IO15</text>
<text x="174.7" y="93.6" transform="rotate(-90 174.7 93.6)">RESET</text>
<text x="41.2" y="96.3">IO11</text>
<text x="41.2" y="98.8">IO12</text>
<text x="41.2" y="101.3">IO13</text>
<text x="61" y="96.3">MOSI</text>
<text x="61" y="98.8">MISO</text>
<text x="61" y="101.3">SCK</text>
<text x="82.3" y="96.3">AD2</text>
<text x="82.3" y="98.8">AD3</text>
<text x="82.3" y="101.3">AD4</text>
<text x="101.6" y="96.3">IO16</text>
<text x="101.6" y="98.8">IO17</text>
<text x="101.6" y="101.3">SDA</text>
<text x="82.3" y="103.9">AD5</text>
<text x="101.6" y="103.9">SCL</text>
<text x="102.3" y="128.8" transform="rotate(-90 102.3 128.8)">+5V</text>
<text x="209.8" y="129.7">1</text>
<text x="225.1" y="130.8">+3.3V</text>
<text x="336.3" y="129.7">1</text>
<text x="351.6" y="130.8">+3.3V</text>
<text x="120.5" y="135.6">LM1117S-3,3</text>
<text x="209.8" y="132.2">2</text>
<text x="209.8" y="134.7">3</text>
<text x="209.8" y="137.3">4</text>
<text x="225.1" y="135.9">IO6</text>
<text x="267" y="136">1</text>
<text x="277.2" y="136">1</text>
<text x="336.3" y="132.2">2</text>
<text x="336.3" y="134.7">3</text>
<text x="336.3" y="137.3">4</text>
<text x="351.6" y="135.9">MOSI</text>
<text x="39.4" y="143.6">1</text>
<text x="39.4" y="141.1">2</text>
<text x="117" y="141.1">3</text>
<text x="122" y="142.2">IN</text>
<text x="135.3" y="142.2">OUT</text>
<text x="143.6" y="141.1">2/4</text>
<text x="166.4" y="142.2">+3.3V</text>
<text x="209.8" y="139.8">5</text>
<text x="209.8" y="142.4">6</text>
<text x="225.1" y="141">MOSI</text>
<text x="225.1" y="143.5">SCK</text>
<text x="225.1" y="138.4">MISO</text>
<text x="259.2" y="143.6">TBLOCK-I2</text>
<text x="267" y="138.6">2</text>
<text x="277.2" y="138.6">2</text>
<text x="280.8" y="143.6">TBLOCK-I2</text>
<text x="336.3" y="139.8">5</text>
<text x="336.3" y="142.4">6</text>
<text x="351.6" y="138.4">SCK</text>
<text x="351.6" y="141">MISO</text>
<text x="351.6" y="143.5">IO9</text>
<text x="31.6" y="148.7">TBLOCK-M2</text>
<text x="57" y="144.9">1A</text>
<text x="83.7" y="146.2">SS24</text>
<text x="128.5" y="147.4">GND</text>
<text x="153.2" y="146.6" transform="rotate(-90 153.2 146.6)">+</text>
<text x="202" y="150">CONN-SIL7</text>
<text x="209.8" y="144.9">7</text>
<text x="225.1" y="146.1">IO3</text>
<text x="336.3" y="144.9">7</text>
<text x="336.3" y="147.4">8</text>
<text x="351.6" y="146.1">IO2</text>
<text x="351.6" y="148.6">CS</text>
<text x="76.5" y="154.6">1SMB5</text>
<text x="105.7" y="154.6">1nF</text>
<text x="129" y="153.6">1</text>
<text x="157.7" y="154.6">47uF</text>
<text x="328.5" y="152.5">TBLOCK-I8</text>
<text x="153.2" y="157.4" transform="rotate(-90 153.2 157.4)">-</text>
<text x="182.1" y="197.1" transform="rotate(-90 182.1 197.1)">+3.3V</text>
<text x="196" y="197.1" transform="rotate(-90 196 197.1)">+3.3V</text>
<text x="208.7" y="197.1" transform="rotate(-90 208.7 197.1)">+5V</text>
<text x="221.4" y="197.1" transform="rotate(-90 221.4 197.1)">+5V</text>
<text x="46.4" y="207.8">RPI-SDA</text>
<text x="63.9" y="204.1">1</text>
<text x="63.9" y="206.6">3</text>
<text x="63.9" y="209.2">5</text>
<text x="68.9" y="205.2">3.3V</text>
<text x="68.9" y="207.8">GPIO02 (SDA1, I2C)</text>
<text x="122.2" y="205.2">5V</text>
<text x="122.2" y="207.8">5V</text>
<text x="128.6" y="204.1">2</text>
<text x="128.6" y="206.6">4</text>
<text x="128.6" y="209.2">6</text>
<text x="138.5" y="207.1">JUMPER</text>
<text x="159" y="205.2">+5V</text>
<text x="239.3" y="205.5">SDA</text>
<text x="256.4" y="204.3">1</text>
<text x="256.4" y="206.9">2</text>
<text x="256.4" y="209.4">3</text>
<text x="261.4" y="205.5">TX1-L</text>
<text x="261.4" y="208">RX1-L</text>
<text x="279.2" y="208">RX1-H</text>
<text x="279.5" y="205.5">TX1-H</text>
<text x="289.3" y="206.7">12</text>
<text x="289.3" y="209.2">11</text>
<text x="299.5" y="205.5">HV-SDA</text>
<text x="46.6" y="210.3">RPI-SCL</text>
<text x="63.9" y="211.7">7</text>
<text x="63.9" y="214.2">9</text>
<text x="68.9" y="210.3">GPIO03 (SCL1, I2C)</text>
<text x="68.9" y="212.9">GPIO04 (GPIO_GCLK)</text>
<text x="68.9" y="215.4">GND</text>
<text x="109.6" y="215.4">(RXD0) GPIO15</text>
<text x="109.8" y="212.9">(TXD0) GPIO14</text>
<text x="120.1" y="210.3">GND</text>
<text x="128.6" y="211.7">8</text>
<text x="128.6" y="214.2">10</text>
<text x="138.7" y="212.9">RX</text>
<text x="138.7" y="215.4">TX</text>
<text x="183.9" y="215.3">4K7</text>
<text x="197.9" y="215.3">4K7</text>
<text x="210.6" y="215.3">4K7</text>
<text x="223.3" y="215.3">4K7</text>
<text x="238.1" y="210.6">+3.3V</text>
<text x="256.4" y="212">4</text>
<text x="256.4" y="214.5">5</text>
<text x="261.4" y="210.6">LV</text>
<text x="261.4" y="213.1">GND</text>
<text x="261.4" y="215.6">RX2-L</text>
<text x="279.2" y="215.6">RX2-H</text>
<text x="280.9" y="213.1">GND</text>
<text x="282.6" y="210.6">HV</text>
<text x="289.3" y="211.8">10</text>
<text x="289.3" y="214.3">9</text>
<text x="299.5" y="210.6">+5V</text>
<text x="62.7" y="216.8">11</text>
<text x="62.7" y="219.3">13</text>
<text x="62.7" y="221.9">15</text>
<text x="68.9" y="217.9">GPIO17 (GPIO_GEN0)</text>
<text x="68.9" y="220.5">GPIO27 (GPIO_GEN2)</text>
<text x="103" y="217.9">(GPIO_GEN1) GPIO18</text>
<text x="120.1" y="220.5">GND</text>
<text x="128.6" y="216.8">12</text>
<text x="128.6" y="219.3">14</text>
<text x="128.6" y="221.9">16</text>
<text x="239.5" y="218.2">SCL</text>
<text x="256.4" y="217">6</text>
<text x="261.4" y="218.2">TX2-L</text>
<text x="279.5" y="218.2">TX2-H</text>
<text x="289.3" y="216.8">8</text>
<text x="289.3" y="219.4">7</text>
<text x="299.5" y="218.2">HV-SCL</text>
<text x="332.4" y="217.2">RPI-SDA</text>
<text x="357.2" y="219.1">JUMPER</text>
<text x="377.7" y="217.2">SDA</text>
<text x="62.7" y="224.4">17</text>
<text x="62.7" y="226.9">19</text>
<text x="68.9" y="223">GPIO22 (GPIO_GEN3)</text>
<text x="68.9" y="225.6">3.3V</text>
<text x="103" y="223">(GPIO_GEN4) GPIO23</text>
<text x="103" y="225.6">(GPIO_GEN5) GPIO24</text>
<text x="128.6" y="224.4">18</text>
<text x="128.6" y="226.9">20</text>
<text x="242.1" y="225.9">CONVERSOR DE NIVEL LOGICO 3,3-5V BIDIRECIONAL</text>
<text x="62.7" y="229.5">21</text>
<text x="62.7" y="232">23</text>
<text x="68.9" y="228.1">GPIO10 (SPI_MOSI)</text>
<text x="68.9" y="230.6">GPIO09 (SPI_MISO)</text>
<text x="68.9" y="233.2">GPIO11 (SPI_CLK)</text>
<text x="103" y="230.6">(GPIO_GEN6) GPIO25</text>
<text x="103.8" y="233.2">(SPI_CE0_N) GPIO08</text>
<text x="120.1" y="228.1">GND</text>
<text x="128.6" y="229.5">22</text>
<text x="128.6" y="232">24</text>
<text x="62.7" y="234.6">25</text>
<text x="62.7" y="237.1">27</text>
<text x="62.7" y="239.6">29</text>
<text x="68.9" y="235.7">GND</text>
<text x="68.9" y="238.3">ID_SD (I2C ID EEPROM)</text>
<text x="100.9" y="238.3">(I2C ID EEPROM) ID_SC</text>
<text x="103.8" y="235.7">(SPI_CE1_N) GPIO07</text>
<text x="128.6" y="234.6">26</text>
<text x="128.6" y="237.1">28</text>
<text x="128.6" y="239.6">30</text>
<text x="182.1" y="235.5" transform="rotate(-90 182.1 235.5)">SCL</text>
<text x="196" y="235.7" transform="rotate(-90 196 235.7)">SDA</text>
<text x="208.7" y="239" transform="rotate(-90 208.7 239)">HV-SCL</text>
<text x="221.4" y="239.2" transform="rotate(-90 221.4 239.2)">HV-SDA</text>
<text x="252.7" y="238.5">HV-SCL</text>
<text x="271.9" y="239.9">3</text>
<text x="271.9" y="237.4">4</text>
<text x="271.9" y="234.8">5</text>
<text x="333.9" y="238.8">RPI-SCL</text>
<text x="379" y="238.8">SCL</text>
<text x="62.7" y="242.2">31</text>
<text x="62.7" y="244.7">33</text>
<text x="68.9" y="240.8">GPIO05</text>
<text x="68.9" y="243.3">GPIO06</text>
<text x="68.9" y="245.9">GPIO13</text>
<text x="117.2" y="243.3">GPIO12</text>
<text x="120.1" y="240.8">GND</text>
<text x="120.1" y="245.9">GND</text>
<text x="128.6" y="242.2">32</text>
<text x="128.6" y="244.7">34</text>
<text x="138.7" y="243.3">DTR</text>
<text x="252.4" y="241">HV-SDA</text>
<text x="256.6" y="243.6">+5V</text>
<text x="271.9" y="245">1</text>
<text x="271.9" y="242.4">2</text>
<text x="358.5" y="240.7">JUMPER</text>
<text x="62.7" y="247.3">35</text>
<text x="62.7" y="249.8">37</text>
<text x="68.9" y="248.4">GPIO19</text>
<text x="68.9" y="251">GPIO26</text>
<text x="117.2" y="248.4">GPIO16</text>
<text x="117.2" y="251">GPIO20</text>
<text x="128.6" y="247.3">36</text>
<text x="128.6" y="249.8">38</text>
<text x="275.4" y="250.1">CONN-H5</text>
<text x="62.7" y="252.3">39</text>
<text x="67.4" y="257.4">RASPBERRY_PI2_CONNECTOR</text>
<text x="68.9" y="253.5">GND</text>
<text x="117.2" y="253.5">GPIO21</text>
<text x="128.6" y="252.3">40</text>
<text x="67.4" y="260">PACKAGE=</text>
</g>
</svg>
